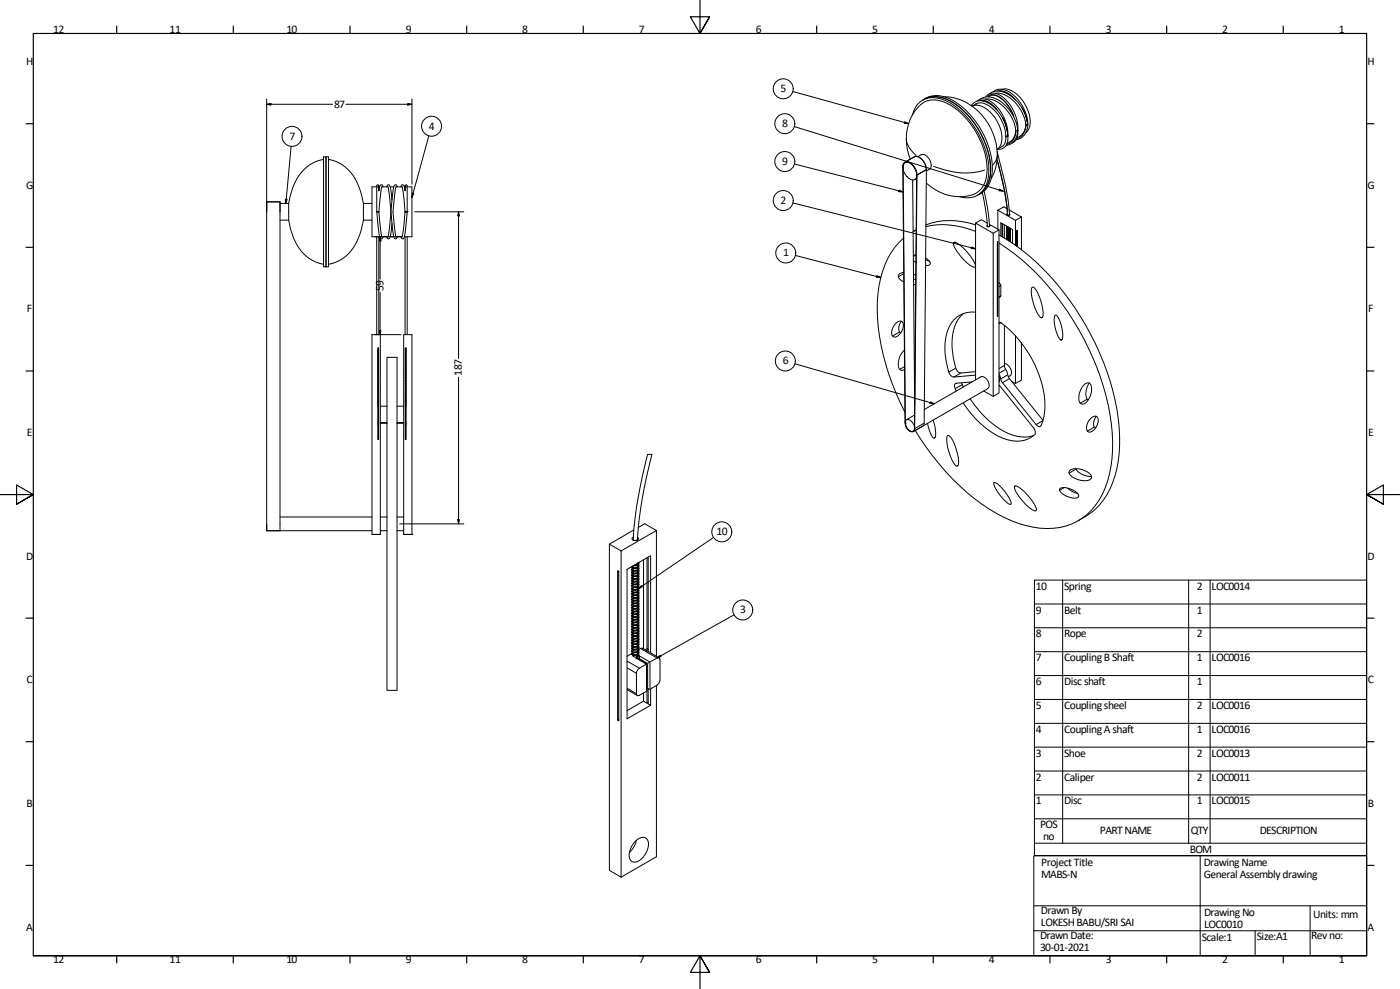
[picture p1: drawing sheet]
<svg xmlns="http://www.w3.org/2000/svg" width="841mm" height="594mm" viewBox="0 0 841 594" stroke-linecap="round" stroke-linejoin="round" font-family="sans-serif">
<!-- layer: Visible (ANSI) -->
<g fill="none" stroke="#000" stroke-width=".6">
<path d="M555 60a16 16 0 0 1 20 2 51 51 0 0 1 21 42 15 15 0 0 1-8 13M555 60a18 18 0 0 1 19 2 51 51 0 0 1 21 43 15 15 0 0 1-7 12M555 60h-1M567 58a35 35 0 0 1 32 37l-1 7-3 5M589 60a12 12 0 0 1 15 3l4 5 2 5M592 60a18 18 0 0 1 16 11 10 10 0 0 1-1 14M592 58a7 7 0 0 1 11 1 26 26 0 0 1 9 19M594 58a8 8 0 0 1 10 4l3 4 2 4M595 56a12 12 0 0 1 14 3l5 5M595 58h-1M597 55a8 8 0 0 1 11 1 23 23 0 0 1 9 19h-1M598 56a18 18 0 0 1 16 12l2 7"/>
<path d="M601 55a13 13 0 0 1 8 4M602 54a14 14 0 0 1 13 8 16 16 0 0 1 2 17l-1 1M548 69a13 13 0 0 1 20-9 50 50 0 0 1 26 46 13 13 0 0 1-17 12M584 63a8 8 0 0 1 11 0l4 3 3 5M586 63a10 10 0 0 1 11 3 24 24 0 0 1 7 16M586 62l-2 2a11 11 0 0 1 12 5 19 19 0 0 1 5 19l-2 2 3-2M587 61a7 7 0 0 1 10 2 26 26 0 0 1 8 19M590 61a12 12 0 0 1 9 5M612 78a7 7 0 0 1-4 8M616 75h.1M616 75a9 9 0 0 1-3 6M617 75a9 9 0 0 1-7 9"/>
<path d="M194 96a26 26 0 0 0-20 22l-1 4M194 94h3v66h-3zM196 94v66M197 96a26 26 0 0 1 20 22l1 4M543 98a5 5 0 0 1 7 4l1 2a2.9 2.9 0 0 1-1 4 2.9 2.9 0 0 1-4-1 8 8 0 0 1-3-9zM543 98a6 6 0 0 1 8 6l-2 153a2.1 2.1 0 0 1-1 3 2.1 2.1 0 0 1-3-2l-1-2v-2l-2-154zM543 98a6 6 0 0 1 7 5l1 2-2 152a1.7 1.7 0 0 1 0 2 1.7 1.7 0 0 1-2 0l-2-2-1-3-1-154zM547 96a29 29 0 0 1 8-35 17 17 0 0 1 18 4 49 49 0 0 1 20 39 14 14 0 0 1-16 14 30 30 0 0 1-21-8M549 94a7 7 0 0 1 7 7l-1 153-1 2-5 3M549 94a7 7 0 0 1 7 7l1 1M549 94l-5 3M551 94a5 5 0 0 1 8 3v2v2l-2 2"/>
<path d="M599 96l4 17 2 16M599 91a197 197 0 0 1 7 38M604 82h1M604 82a7 7 0 0 1-2 6M605 82a6 6 0 0 1-6 8M606 85l-1 1M611 82a8 8 0 0 1-7 5M613 82l-2 1M228 112h-5v30h5M230 112v-1h-1l-1 4-1-4-1 1v15M232 112l1-1a6 6 0 0 1 2 6v3M234 112h3"/>
<path d="M238 112h4M238 112l-1 2a73 73 0 0 0 1 28M239 112a1 1 0 0 0-1-1 1 1 0 0 0-1 1l-4 30M241 112v-1h1l1 4v-3l1-1 1 1v15M241 112l2 15M243 112h4v30h-4M548 108l1 135M551 107l-1 1M588 117h-1M590 116l3 20M591 115l2 11 1 10M168 121h-8v6"/>
<path d="M168 132h5M168 122h5M168 121h-8v198h63M168 121v198M173 132a31 31 0 0 0 17 26l4 1M173 122v10M218 132a31 31 0 0 1-16 26l-5 1M218 132h5M218 122h5M218 122v10M226 127h1M226 127h2"/>
<path d="M228 127l1-15h4l3 26a6 6 0 0 0 2 5l1-1M228 127l1 15M228 127h-2l1 11a6 6 0 0 0 2 5l1-1M228 127h.1M235 134v6a3 3 0 0 1-2 3l-1-1M243 127h2M243 127l-2 15M243 127h.1M244 127h1M245 127l-2 16h-1l-1-1M550 138l-1 1 1-1M556 136a50 50 0 0 1 30 3"/>
<path d="M586 135a44 44 0 0 0-30 0M586 134v94M593 134l-3-2-4 2 11 6 3-2M593 136h.1M594 135l1 1h-1h-1v-1M594 135l6 3M594 136h.1M599 126l11 6 4-2M599 126v12M600 138v98l-3 2v-98M602 134v8M603 135v8"/>
<path d="M605 136h1M605 125l-2-1-4 2M605 136h.1M605 136v1h2l-1 1-1-1M605 129h1M605 137h1M605 129h.1M605 136v1M605 137v1M605 138v1M605 139h.1M605 140h.1"/>
<path d="M606 126l8 4M606 128l1 1h-1h-1v-1M606 129h.1M606 137v1M606 138h.1M606 139h.1M606 140h.1M606 137h1M606 138h1M606 139h1M606 140h1M607 139l-1 1h-1"/>
<path d="M607 139h-1h-1M607 138l-1 1-1-1M607 138a1.1 1.1 0 0 1-1 1 1.1 1.1 0 0 1-1-1M607 138a1.1 1.1 0 0 1-1 2 1.1 1.1 0 0 1-1-1M607 139a1.1 1.1 0 0 1-1 2 1.1 1.1 0 0 1-1-1M607 137l-1 1h-1v-1M610 132v15M614 130v20M226 142v59M228 142v59M229 142h4M234 142h3"/>
<path d="M238 142h4M243 142v59M245 142v59M543 143a52 52 0 0 0-16 38 138 138 0 0 0 17 67M549 157l1 1M550 153h-1M556 156l2 1M556 155a2.7 2.7 0 0 1 2 4l-2 1M573 146a24 24 0 0 1 13 14 24 24 0 0 1-13-14zM599 145v45zM600 141a152 152 0 0 1 63 77 116 116 0 0 1 8 64 42 42 0 0 1-23 31M600 146a159 159 0 0 1 67 103 76 76 0 0 1-7 51 36 36 0 0 1-39 17 100 100 0 0 1-53-34l-11-14-7-10"/>
<path d="M601 142v-8l7 4v8M605 144h.1M605 140v1M605 143h.1M606 140v1M606 141v1M606 142h.1M606 143h.1M606 144h.1M606 144v1M606 141h1M606 141l1 1"/>
<path d="M606 142h1M606 143h1M606 144h1M606 145h1M607 144l-1 1M607 143l-1 1M607 143h-1h-1M607 142h-1l-1 1v-1v1M607 141l-1 1-1-1v1M607 140l-1 1h-1M607 140a1.1 1.1 0 0 1-1 1 1.1 1.1 0 0 1-1 0v-1M607 141a1.1 1.1 0 0 1-1 1 1.1 1.1 0 0 1-1 0v-1"/>
<path d="M607 142a1.1 1.1 0 0 1-1 1 1.1 1.1 0 0 1-1-1M607 142a1.1 1.1 0 0 1-1 2 1.1 1.1 0 0 1-1-1M607 143v1l-1 1M607 144v1M607 145h.1M611 148v-10v10M543 164a2.6 2.6 0 0 0-3 2 2.6 2.6 0 0 0 2 3h1M549 165h1M549 168h1M550 171h-1M600 170l1 2v6l-1 1M620 173l1-1a24 24 0 0 1 5 18v1a24 24 0 0 1-6-17z"/>
<path d="M538 194a2.5 2.5 0 0 1 4-1 2.5 2.5 0 0 1 1 4 6 6 0 0 1-6 5 6 6 0 0 1 1-8zM541 193a5 5 0 0 0 0 7M579 188a27 27 0 0 0-6 26 14 14 0 0 0 3 10h1l9-1M586 187a16 16 0 0 0-18 17 42 42 0 0 0 3 21l2 1 13-1M599 190h.1M600 194a52 52 0 0 1 19 21 53 53 0 0 1 7 38l-1 3h-1l-2-1-20-25-2-5M603 195v25l3 6 21 27M634 190v-1a8 8 0 0 1 4 8v4v3a9 9 0 0 1-4-7l-1-4zM223 201h5v120h-5zM227 209v55zM227 209h.1M227 210h.1"/>
<path d="M227 211h.1M227 212v1M227 213h.1M227 214h.1M227 215h.1M227 216v1M227 217h.1M227 218h.1M227 219h.1M227 220h.1M227 216h.1M227 212h.1"/>
<path d="M232 215h7v200h-7zM243 209h1v55h-1zM244 210h-1M244 211h-1M244 212h-1M244 212l-1 1h1M244 214h-1M244 215h-1M244 216h-1M244 216l-1 1h1M244 218h-1M244 219h-1"/>
<path d="M244 220h-1M244 217h-1M244 213h-1M244 209h-1M543 210a10 10 0 0 0-2 12h2M610 202v28l4-2v-22M227 220v1M227 221h.1M227 222h.1M227 223h.1M227 224v1M227 225h.1"/>
<path d="M227 226h.1M227 227h.1M227 228v1M227 229h.1M227 230h.1M227 231h.1M227 232h.1M227 233h.1M227 234h.1M227 235h.1M227 236h.1M227 237h.1"/>
<path d="M227 238h.1M227 239h.1M227 240h.1M227 228h.1M227 224h.1M244 220l-1 1h1M244 222h-1M244 223h-1M244 224h-1M244 224l-1 1h1M244 226h-1M244 227h-1"/>
<path d="M244 228h-1M244 228l-1 1h1M244 230h-1M244 231h-1M244 232h-1M244 233h-1M244 234h-1M244 235h-1M244 236h-1M244 237h-1M244 238h-1M244 239h-1"/>
<path d="M244 240h-1M244 229h-1M244 225h-1M244 221h-1M578 230l1 2M583 240a50 50 0 0 0 28 22 17 17 0 0 0 10 0M584 229l-10 1a2.8 2.8 0 0 0 0 5M589 226l-34 20M591 235l6 3M593 233l-44 26M600 231l21 26 1 4a16 16 0 0 1-19 2 53 53 0 0 1-24-21M600 226l1 2-1 1"/>
<path d="M607 226h-1M608 229l2 1M651 232a2.6 2.6 0 0 1 3-2 2.6 2.6 0 0 1 2 3 10 10 0 0 1-6 10 5 5 0 0 1-2-7zM654 230a8 8 0 0 0 0 10M227 244h.1M227 254h.1M227 241h.1M227 242h.1M227 243h.1M227 255h.1M228 254h4h-4M228 244h4"/>
<path d="M239 244h4M243 254h-4h4M243 244h1M243 254h1M244 255h.1M244 241h-1M244 242h-1M244 243h-1M244 244h-1M544 253v-1a4 4 0 0 1 5 4M549 249l-4 3M550 257l-1 2"/>
<path d="M561 252a16 16 0 0 1 0 11 9 9 0 0 1-3-7l-1-2M655 251a2.5 2.5 0 0 1 4-1 2.5 2.5 0 0 1 1 4 6 6 0 0 1-6 5 6 6 0 0 1 1-8zM658 250a5 5 0 0 0 0 7M389 273a273 273 0 0 0-9 51M392 273a284 284 0 0 0-9 51l-1 1 1-1M569 262h1a24 24 0 0 1 6 17l-1 1a9 9 0 0 1-5-8 15 15 0 0 1-1-10zM597 290a10 10 0 0 1 7 6l2 4 1 3a16 16 0 0 1-9-10zM609 292h1a24 24 0 0 1 13 15h-1a24 24 0 0 1-13-15zM637 293a10 10 0 0 1 11 5 8 8 0 0 1-10-2l-1-2zM641 293l3 2 3 1M643 282a11 11 0 0 1 13 4v1a7 7 0 0 1-10 0l-3-2-1-2zM646 282a10 10 0 0 0 10 4"/>
<path d="M168 311h55M228 319h4M228 311h4M239 319h4M239 311h4M381 318l-15 9M383 317l4-2 7 4-21 12M394 319v75M223 321h5M243 321h4h-4v-120h4v120M366 327v196l7 4v-196M366 327l7 4"/>
<path d="M380 324l1 1M380 324h.1M380 323a1.8 1.8 0 0 0 2 2 1.8 1.8 0 0 0 1-2M383 338v1M383 339v1M383 340h.1M383 338h.1M383 339a1.7 1.7 0 0 1-1 2 1.7 1.7 0 0 1-2-1M383 338v1h-2M384 339a2.3 2.3 0 0 1-2 2 2.3 2.3 0 0 1-3-1M384 338a2.5 2.5 0 0 1-4 2v1M387 336v54"/>
<path d="M389 335v55M389 335v56M371 343h1v90h-1zM380 341v1M380 343v1M380 345v1M380 346v1M380 348v1M380 350v1M380 351v1M380 353v1M380 354v2"/>
<path d="M380 356v1M380 358v1M380 359v1M383 341v1M383 343v1M383 344v1M383 346v1M383 348v1M383 349v1M383 351v1M383 352v2M383 354v1"/>
<path d="M383 356v1M383 357v1M383 359v1M383 343h.1M383 345h.1M383 348h.1M383 350h.1M383 353h.1M383 355h.1M383 356h.1M383 358h.1M383 359a1.8 1.8 0 0 1-1 1 1.8 1.8 0 0 1-2 0"/>
<path d="M383 357a1.7 1.7 0 0 1-1 2 1.7 1.7 0 0 1-2-1M383 356a1.7 1.7 0 0 1-1 1 1.7 1.7 0 0 1-2 0v-1M383 354a1.7 1.7 0 0 1-1 2 1.7 1.7 0 0 1-2-1M383 352a1.8 1.8 0 0 1-1 2 1.8 1.8 0 0 1-2-1M383 351a1.7 1.7 0 0 1-1 1 1.7 1.7 0 0 1-2 0M383 349a1.7 1.7 0 0 1-1 2 1.7 1.7 0 0 1-2-1M383 347a1.8 1.8 0 0 1-1 2 1.8 1.8 0 0 1-2-1M383 346a1.7 1.7 0 0 1-1 1 1.7 1.7 0 0 1-2 0M383 344a1.7 1.7 0 0 1-1 2 1.7 1.7 0 0 1-2-1M383 342a1.7 1.7 0 0 1-1 2 1.7 1.7 0 0 1-2-1M383 341a1.8 1.8 0 0 1-1 1 1.8 1.8 0 0 1-2 0M384 340a2.2 2.2 0 0 1-2 3 2.2 2.2 0 0 1-3-1l1-1"/>
<path d="M384 342a2.2 2.2 0 0 1-2 3 2.2 2.2 0 0 1-3-2h1M384 344a2.2 2.2 0 0 1-2 2 2.2 2.2 0 0 1-3-1h1M384 345a2.2 2.2 0 0 1-2 3 2.2 2.2 0 0 1-3-1l1-1M384 347a2.2 2.2 0 0 1-2 2 2.2 2.2 0 0 1-3-1h1M384 349a2.2 2.2 0 0 1-2 2 2.2 2.2 0 0 1-3-1l1-1M384 350a2.2 2.2 0 0 1-2 3 2.2 2.2 0 0 1-3-1l1-1M384 352a2.2 2.2 0 0 1-2 2 2.2 2.2 0 0 1-3-1h1M384 354a2.2 2.2 0 0 1-2 2 2.2 2.2 0 0 1-3-1l1-1M384 355a2.2 2.2 0 0 1-2 3 2.2 2.2 0 0 1-3-1l1-1M384 357a2.2 2.2 0 0 1-2 2 2.2 2.2 0 0 1-3-1h1M384 358a2.2 2.2 0 0 1-2 3 2.2 2.2 0 0 1-3-1l1-1M380 361v1"/>
<path d="M380 363v1M380 364v1M380 366v1M380 368v1M380 369v1M380 371v1M380 372v2M380 374v1M380 376v1M380 377v1M380 379v1M383 361v1"/>
<path d="M383 362v1M383 364v1M383 366v1M383 367v1M383 369v1M383 370v2M383 372v1M383 374v1M383 375v1M383 377v1M383 379v1M383 361h.1"/>
<path d="M383 363h.1M383 366h.1M383 368h.1M383 369h.1M383 371h.1M383 373h.1M383 374h.1M383 376h.1M383 379h.1M383 378a1.7 1.7 0 0 1-1 2 1.7 1.7 0 0 1-2-1M383 377a1.7 1.7 0 0 1-1 1 1.7 1.7 0 0 1-2 0M383 375a1.7 1.7 0 0 1-1 2 1.7 1.7 0 0 1-2-1"/>
<path d="M383 373a1.7 1.7 0 0 1-1 2 1.7 1.7 0 0 1-2-1M383 372a1.7 1.7 0 0 1-1 2 1.7 1.7 0 0 1-2-1M383 370a1.8 1.8 0 0 1-1 2 1.8 1.8 0 0 1-2-1M383 369a1.7 1.7 0 0 1-1 1 1.7 1.7 0 0 1-2 0v-1M383 367a1.7 1.7 0 0 1-1 2 1.7 1.7 0 0 1-2-1M383 365a1.7 1.7 0 0 1-1 2 1.7 1.7 0 0 1-2-1M383 364a1.7 1.7 0 0 1-1 1 1.7 1.7 0 0 1-2 0M383 362a1.7 1.7 0 0 1-1 2 1.7 1.7 0 0 1-2-1M383 360a1.7 1.7 0 0 1-1 2 1.7 1.7 0 0 1-2-1M384 360a2.2 2.2 0 0 1-2 3 2.2 2.2 0 0 1-3-2h1M384 362a2.2 2.2 0 0 1-2 2 2.2 2.2 0 0 1-3-1l1-1M384 363a2.2 2.2 0 0 1-2 3 2.2 2.2 0 0 1-3-1l1-1"/>
<path d="M384 365a2.2 2.2 0 0 1-2 2 2.2 2.2 0 0 1-3-1h1M384 367a2.2 2.2 0 0 1-2 2 2.2 2.2 0 0 1-3-1l1-1M384 368a2.2 2.2 0 0 1-2 3 2.2 2.2 0 0 1-3-1l1-1M384 370a2.2 2.2 0 0 1-2 2 2.2 2.2 0 0 1-3-1h1M384 372a2.2 2.2 0 0 1-2 2 2.2 2.2 0 0 1-3-1l1-1M384 373a2.2 2.2 0 0 1-2 3 2.2 2.2 0 0 1-3-2h1M384 375a2.2 2.2 0 0 1-2 2 2.2 2.2 0 0 1-3-1h1M384 376a2.2 2.2 0 0 1-2 3 2.2 2.2 0 0 1-3-1l1-1M384 378a2.2 2.2 0 0 1-2 3 2.2 2.2 0 0 1-3-2h1M384 380a2.2 2.2 0 0 1-2 2 2.2 2.2 0 0 1-3-1l1-1M377 397v1M379 393l-2 1"/>
<path d="M380 381v1M380 382v1M380 384v1M380 385v2M380 387v1M380 389v1M380 390v2M380 392v1M380 394h.1M382 395l7 4v16l-5 3h-1l-1-1v-13l2-3 5-2M382 395h1M383 393a1.4 1.4 0 0 1-1 2 1.4 1.4 0 0 1-2-1"/>
<path d="M383 380v1M383 382v1M383 384v1M383 385v1M383 387v1M383 388v1M383 390v1M383 392v1M383 393v1M383 381h.1M383 384h.1M383 386h.1"/>
<path d="M383 387h.1M383 389h.1M383 392h.1M383 393v2M383 391a1.7 1.7 0 0 1-1 2 1.7 1.7 0 0 1-2-1M383 390a1.7 1.7 0 0 1-1 2 1.7 1.7 0 0 1-2-1M383 388a1.7 1.7 0 0 1-1 2 1.7 1.7 0 0 1-2-1M383 387a1.7 1.7 0 0 1-1 1 1.7 1.7 0 0 1-2 0v-1M383 385a1.7 1.7 0 0 1-1 2 1.7 1.7 0 0 1-2-1M383 383a1.7 1.7 0 0 1-1 2 1.7 1.7 0 0 1-2-1M383 382a1.8 1.8 0 0 1-1 1 1.8 1.8 0 0 1-2 0v-1M383 380a1.7 1.7 0 0 1-1 2 1.7 1.7 0 0 1-2-1"/>
<path d="M384 381a2.2 2.2 0 0 1-2 3 2.2 2.2 0 0 1-3-1l1-1M384 383a2.2 2.2 0 0 1-2 2 2.2 2.2 0 0 1-3-1h1M384 385a2.2 2.2 0 0 1-2 2 2.2 2.2 0 0 1-3-1l1-1M384 386a2.2 2.2 0 0 1-2 3 2.2 2.2 0 0 1-3-1l1-1M384 388a2.2 2.2 0 0 1-2 2 2.2 2.2 0 0 1-3-1h1M384 389a2.2 2.2 0 0 1-2 3 2.2 2.2 0 0 1-3-1l1-1M384 391a2.2 2.2 0 0 1-2 3 2.2 2.2 0 0 1-3-2h1M384 393l-1 2M384 390l2-1 2 1M384 394v2M389 398l6-3 1 1v13l-1 3-5 2-1-1M389 390l-1 1h1l7 4"/>
<path d="M389 389l-2 2M391 392v-58l-14 8v90l14-8M377 414l6 4M387 416v5l-10 6M389 413l1 1M389 413v9M389 414v9l2 1v-10M394 412v103l-21 12M372 432l-1 1M387 421l2 1M389 422h.1M382 505l1-1a4 4 0 0 1 5-1 4 4 0 0 1 1 6 11 11 0 0 1-9 9 5 5 0 0 1-2-7l2-3z"/>
<path d="M382 505l-1 3-3 4"/>
</g>
<g fill="#000">
<circle cx="616" cy="75" r=".3"/>
<circle cx="604" cy="82" r=".3"/>
<circle cx="226" cy="127" r=".3"/>
<circle cx="243" cy="127" r=".3"/>
<circle cx="245" cy="127" r=".3"/>
<circle cx="606" cy="138" r=".3"/>
<circle cx="606" cy="139" r=".3"/>
<circle cx="606" cy="141" r=".3"/>
<circle cx="606" cy="142" r=".3"/>
<circle cx="606" cy="143" r=".3"/>
<circle cx="606" cy="140" r=".3"/>
<circle cx="606" cy="144" r=".3"/>
<circle cx="243" cy="321" r=".3"/>
<circle cx="247" cy="321" r=".3"/>
<circle cx="383" cy="339" r=".3"/>
<circle cx="383" cy="357" r=".3"/>
<circle cx="383" cy="355" r=".3"/>
<circle cx="383" cy="349" r=".3"/>
<circle cx="383" cy="350" r=".3"/>
<circle cx="383" cy="358" r=".3"/>
<circle cx="383" cy="352" r=".3"/>
<circle cx="383" cy="347" r=".3"/>
<circle cx="383" cy="354" r=".3"/>
<circle cx="383" cy="345" r=".3"/>
<circle cx="383" cy="342" r=".3"/>
<circle cx="383" cy="340" r=".3"/>
<circle cx="383" cy="380" r=".3"/>
<circle cx="383" cy="372" r=".3"/>
<circle cx="383" cy="362" r=".3"/>
<circle cx="383" cy="363" r=".3"/>
<circle cx="383" cy="360" r=".3"/>
<circle cx="383" cy="378" r=".3"/>
<circle cx="383" cy="376" r=".3"/>
<circle cx="383" cy="373" r=".3"/>
<circle cx="383" cy="368" r=".3"/>
<circle cx="383" cy="367" r=".3"/>
<circle cx="383" cy="365" r=".3"/>
<circle cx="383" cy="375" r=".3"/>
<circle cx="383" cy="370" r=".3"/>
<circle cx="383" cy="386" r=".3"/>
<circle cx="383" cy="393" r=".3"/>
<circle cx="383" cy="388" r=".3"/>
<circle cx="383" cy="389" r=".3"/>
<circle cx="383" cy="383" r=".3"/>
<circle cx="383" cy="381" r=".3"/>
<circle cx="383" cy="391" r=".3"/>
<circle cx="383" cy="385" r=".3"/>
</g>
<!-- layer: Visible Narrow (ANSI) -->
<g fill="none" stroke="#000" stroke-width=".6">
<path d="M593 58a8 8 0 0 1 11 3l3 4 2 5M599 55h5l3 2 3 3M589 60a12 12 0 0 1 10 6M602 71l3 6v5v-5zM610 73l1 6-1-1M610 79a8 8 0 0 1-5 8M612 78l-1 4M616 75h1a2.6 2.6 0 0 0 0-3l-3-8 3 8a2.6 2.6 0 0 1 0 3h-1M616 76a8 8 0 0 1-5 7M544 84l2 5 4 5M561 100a44 44 0 0 0 31 2M599 93l-1 3-2 3"/>
<path d="M599 97a145 145 0 0 1 6 30M602 88h.1M604 82h.1M607 85h-1M613 81v1M557 102l-6 3M605 136h1M605 137h1M607 137l-1 1h-1M607 138l-1 1-1-1M607 139l-1 1-1-1M607 140h-1h-1"/>
<path d="M550 153l-1 1M573 146h.1M607 141h-1h-1M607 141l-1 1h-1M607 142l-1 1h-1M607 143l-1 1-1-1M607 144l-1 1M607 145h.1M543 165l-3 1M600 170h.1M601 172h-1M601 178h-1"/>
<path d="M540 200l-4 2M601 194h-1M626 190v1M603 220l-3 1M603 218a5 5 0 0 1 4 8M638 204h-1M543 220l-2 2M574 221l-4 2M577 224l-4 2M578 231l-4 2M589 226a5 5 0 0 1 4 7M604 222l-4 2"/>
<path d="M605 225l-4 2M606 228l-4 2M653 240l-4 2M544 253a5 5 0 0 0 5 6M555 254l-5 3M626 253l-3 2M657 257l-4 2M389 273h3M562 263h-1M576 280h-1M597 290h.1M610 292h-1"/>
<path d="M639 293l-2 1M646 282l-4 2M384 338a2.7 2.7 0 0 1-3 2M384 340a2.9 2.9 0 0 1-5 1M384 350a2.8 2.8 0 0 1-5 0M384 355a2.9 2.9 0 0 1-5 0M384 342a2.8 2.8 0 0 1-5 0M384 343a2.9 2.9 0 0 1-5 1M384 345a2.9 2.9 0 0 1-5 1M384 346a2.9 2.9 0 0 1-5 1M384 348a2.8 2.8 0 0 1-5 1M384 351a2.9 2.9 0 0 1-5 1"/>
<path d="M384 353a2.8 2.8 0 0 1-5 1M384 356a2.9 2.9 0 0 1-5 1M384 358a2.9 2.9 0 0 1-5 1M384 360a2.8 2.8 0 0 1-5 0M384 368a2.8 2.8 0 0 1-5 0M384 374a2.8 2.8 0 0 1-5 1M384 361a2.9 2.9 0 0 1-5 1M384 363a2.9 2.9 0 0 1-5 1M384 364a2.8 2.8 0 0 1-5 1M384 366a2.8 2.8 0 0 1-5 1M384 369a2.9 2.9 0 0 1-5 1M384 371a2.8 2.8 0 0 1-5 1"/>
<path d="M384 373a2.9 2.9 0 0 1-5 0M384 376a2.8 2.8 0 0 1-5 1M384 377a2.8 2.8 0 0 1-5 1M384 379a2.9 2.9 0 0 1-5 1M377 397l7 4M382 395l6 4M382 395h1M383 395h-1M383 395h.1M384 386a2.8 2.8 0 0 1-5 0M384 392a2.8 2.8 0 0 1-5 1M384 381a2.9 2.9 0 0 1-5 0"/>
<path d="M384 382a2.8 2.8 0 0 1-5 1M384 384a2.9 2.9 0 0 1-5 1M384 387a2.8 2.8 0 0 1-5 1M384 389a2.8 2.8 0 0 1-5 1M384 390a2.9 2.9 0 0 1-5 1M384 394l-1 1M384 396h.1M384 394h.1M384 396l5 2M384 394l6 3M385 390l2 1M388 391l6 4"/>
<path d="M388 400v14M389 399v13M390 398v15M377 401l5 3M377 414l5 3M389 413h.1"/>
</g>
<g fill="#000">
<circle cx="586" cy="63" r=".2"/>
<circle cx="616" cy="75" r=".2"/>
<circle cx="604" cy="82" r=".2"/>
<circle cx="544" cy="254" r=".2"/>
</g>
<!-- layer: Symbol (ANSI) -->
<g fill="none" stroke="#000" stroke-width=".6">
<path d="M476 55l70 19M477 76l126 39M543 73l3 1h-3zM175 88l-3 34M258 82l-11 37M477 99l65 16M171 120h1v2zM248 116h1l-2 3zM540 114l2 1h-2zM600 114l3 1h-3zM476 122l110 27M478 153l51 14"/>
<path d="M584 148l2 1h-3zM527 166l2 1h-2zM478 219l83 24M559 241l2 2-2-1zM429 323l-45 31M384 354l1-2 1 1zM638 348v159M714 348v159M727 348v159M441 369l-46 26M621 363h200M621 377h200"/>
<path d="M395 395l2-1zM621 391h200M621 406h200M621 420h200M621 435h200M621 449h200M621 463h200M621 477h200M621 492h200v-144h-200v159M821 492v15h-200M621 507v7h200v-7"/>
<circle cx="471" cy="53" r="6"/>
<circle cx="259" cy="76" r="6"/>
<circle cx="471" cy="74" r="6"/>
<circle cx="175" cy="82" r="6"/>
<circle cx="471" cy="97" r="6"/>
<circle cx="471" cy="120" r="6"/>
<circle cx="472" cy="152" r="6"/>
<circle cx="472" cy="217" r="6"/>
<circle cx="434" cy="319" r="6"/>
<circle cx="446" cy="366" r="6"/>
</g>
<!-- layer: Border (ANSI) -->
<g fill="none" stroke="#000" stroke-width=".7">
<path d="M70 16v4M140 16v4M210 16v4M280 16v4M350 16v4M420 0v20l-5-10h11l-6 10 6-10M491 16v4M561 16v4M631 16v4M701 16v4M771 16v4M16 74h4"/>
<path d="M821 74h4M16 149h4M821 149h4M16 223h4M821 223h4M0 297h20l-10-6v12l10-6-10 6M841 297h-20l10-6v12l-10-6 10 6M16 371h4M821 371h4M16 446h4M821 446h4M16 520h4"/>
<path d="M821 520h4M20 574v-554h801v554h-801h801M70 574v4M140 574v4M210 574v4M280 574v4M350 574v4M491 574v4M561 574v4M631 574v4M701 574v4M771 574v4"/>
<path d="M426 584l-6-10 6 10h-11l5-10v20"/>
</g>
<!-- layer: Title (ANSI) -->
<path d="M621 514h200v60h-200zM721 514v60M621 559h200M621 544h200M754 559v15M787 544v30" fill="none" stroke="#000" stroke-width=".6"/>
<!-- layer: Dimension (ANSI) -->
<g fill="none" stroke="#000" stroke-width=".6">
<path d="M160 59v67M247 59v52M160 63l3-1v1zM160 63h40M208 63h39M245 62l2 1h-2zM249 127h30M275 127l1 3h-1zM275 127v88M225 142h16M228 142l1 3h-1zM228 142v26"/>
<path d="M228 176v25M228 199h1l-1 2zM225 201h16M275 227v88M240 315h39M275 312h1l-1 3z"/>
</g>
<g fill="#000">
<path d="M160 63l3-1v1z" fill-rule="evenodd"/>
<path d="M245 62l2 1h-2z" fill-rule="evenodd"/>
<path d="M275 127l1 3h-1z" fill-rule="evenodd"/>
<path d="M228 142l1 3h-1z" fill-rule="evenodd"/>
<path d="M228 199h1l-1 2z" fill-rule="evenodd"/>
<path d="M275 312h1l-1 3z" fill-rule="evenodd"/>
</g>
<!-- layer: Symbol (ANSI) -->
<g fill="#000">
<path d="M543 73l3 1h-3z" fill-rule="evenodd"/>
<path d="M171 120h1v2z" fill-rule="evenodd"/>
<path d="M248 116h1l-2 3z" fill-rule="evenodd"/>
<path d="M540 114l2 1h-2z" fill-rule="evenodd"/>
<path d="M600 114l3 1h-3z" fill-rule="evenodd"/>
<path d="M584 148l2 1h-3z" fill-rule="evenodd"/>
<path d="M527 166l2 1h-2z" fill-rule="evenodd"/>
<path d="M559 241l2 2-2-1z" fill-rule="evenodd"/>
<path d="M384 354l1-2 1 1z" fill-rule="evenodd"/>
<path d="M395 395l2-1z" fill-rule="evenodd"/>
</g>
<g font-size="7">
<text x="32" y="20">12</text>
<text x="102" y="20">11</text>
<text x="172" y="20">10</text>
<text x="244" y="20">9</text>
<text x="314" y="20">8</text>
<text x="384" y="20">7</text>
<text x="454" y="20">6</text>
<text x="524" y="20">5</text>
<text x="594" y="20">4</text>
<text x="664" y="20">3</text>
<text x="734" y="20">2</text>
<text x="804" y="20">1</text>
<text x="16" y="39">H</text>
<text x="821" y="39">H</text>
<text x="469" y="55">5</text>
<text x="201" y="65">87</text>
<text x="258" y="78">4</text>
<text x="470" y="76">8</text>
<text x="174" y="84">7</text>
<text x="470" y="99">9</text>
<text x="16" y="113">G</text>
<text x="821" y="113">G</text>
<text x="469" y="122">2</text>
<text x="470" y="154">1</text>
<text x="230" y="175" transform="rotate(-90 230 175)">59</text>
<text x="16" y="188">F</text>
<text x="822" y="188">F</text>
<text x="470" y="219">6</text>
<text x="277" y="226" transform="rotate(-90 277 226)">187</text>
<text x="16" y="262">E</text>
<text x="822" y="262">E</text>
<text x="430" y="321">10</text>
<text x="16" y="336">D</text>
<text x="821" y="336">D</text>
<text x="622" y="354">10</text>
<text x="639" y="354">Spring</text>
<text x="719" y="354">2</text>
<text x="728" y="354">LOC0014</text>
<text x="445" y="368">3</text>
<text x="622" y="369">9</text>
<text x="639" y="369">Belt</text>
<text x="719" y="369">1</text>
<text x="622" y="383">8</text>
<text x="639" y="383">Rope</text>
<text x="719" y="383">2</text>
<text x="622" y="397">7</text>
<text x="639" y="397">CouplingBShaft</text>
<text x="719" y="397">1</text>
<text x="728" y="397">LOC0016</text>
<text x="16" y="410">C</text>
<text x="622" y="412">6</text>
<text x="639" y="412">Discshaft</text>
<text x="719" y="412">1</text>
<text x="822" y="410">C</text>
<text x="622" y="426">5</text>
<text x="639" y="426">Couplingsheel</text>
<text x="719" y="426">2</text>
<text x="728" y="426">LOC0016</text>
<text x="622" y="440">4</text>
<text x="639" y="440">CouplingAshaft</text>
<text x="719" y="440">1</text>
<text x="728" y="440">LOC0016</text>
<text x="622" y="455">3</text>
<text x="639" y="455">Shoe</text>
<text x="719" y="455">2</text>
<text x="728" y="455">LOC0013</text>
<text x="622" y="469">2</text>
<text x="639" y="469">Caliper</text>
<text x="719" y="469">2</text>
<text x="728" y="469">LOC0011</text>
<text x="16" y="485">B</text>
<text x="622" y="483">1</text>
<text x="639" y="483">Disc</text>
<text x="719" y="483">1</text>
<text x="728" y="483">LOC0015</text>
<text x="822" y="485">B</text>
<text x="625" y="498">POS</text>
<text x="661" y="501">PARTNAME</text>
<text x="715" y="501">QTY</text>
<text x="757" y="501">DESCRIPTION</text>
<text x="627" y="505">no</text>
<text x="715" y="512">BOM</text>
<text x="626" y="520">ProjectTitle</text>
<text x="626" y="527">MABS-N</text>
<text x="625" y="549">DrawnBy</text>
<text x="723" y="550">DrawingNo</text>
<text x="789" y="551">Units: mm</text>
<text x="625" y="556">LOKESHBABU/SRI SAI</text>
<text x="723" y="557">LOC0010</text>
<text x="16" y="559">A</text>
<text x="822" y="559">A</text>
<text x="625" y="564">DrawnDate:</text>
<text x="722" y="565">Scale:1</text>
<text x="755" y="564">Size:A1</text>
<text x="788" y="564">Revno:</text>
<text x="625" y="571">30-01-2021</text>
<text x="32" y="578">12</text>
<text x="102" y="578">11</text>
<text x="172" y="578">10</text>
<text x="244" y="578">9</text>
<text x="314" y="578">8</text>
<text x="384" y="578">7</text>
<text x="454" y="578">6</text>
<text x="524" y="578">5</text>
<text x="594" y="578">4</text>
<text x="664" y="578">3</text>
<text x="734" y="578">2</text>
<text x="804" y="578">1</text>
</g>
<g font-size="6.9">
<text x="723" y="520">DrawingName</text>
<text x="723" y="527">General Assemblydrawing</text>
</g>
</svg>
